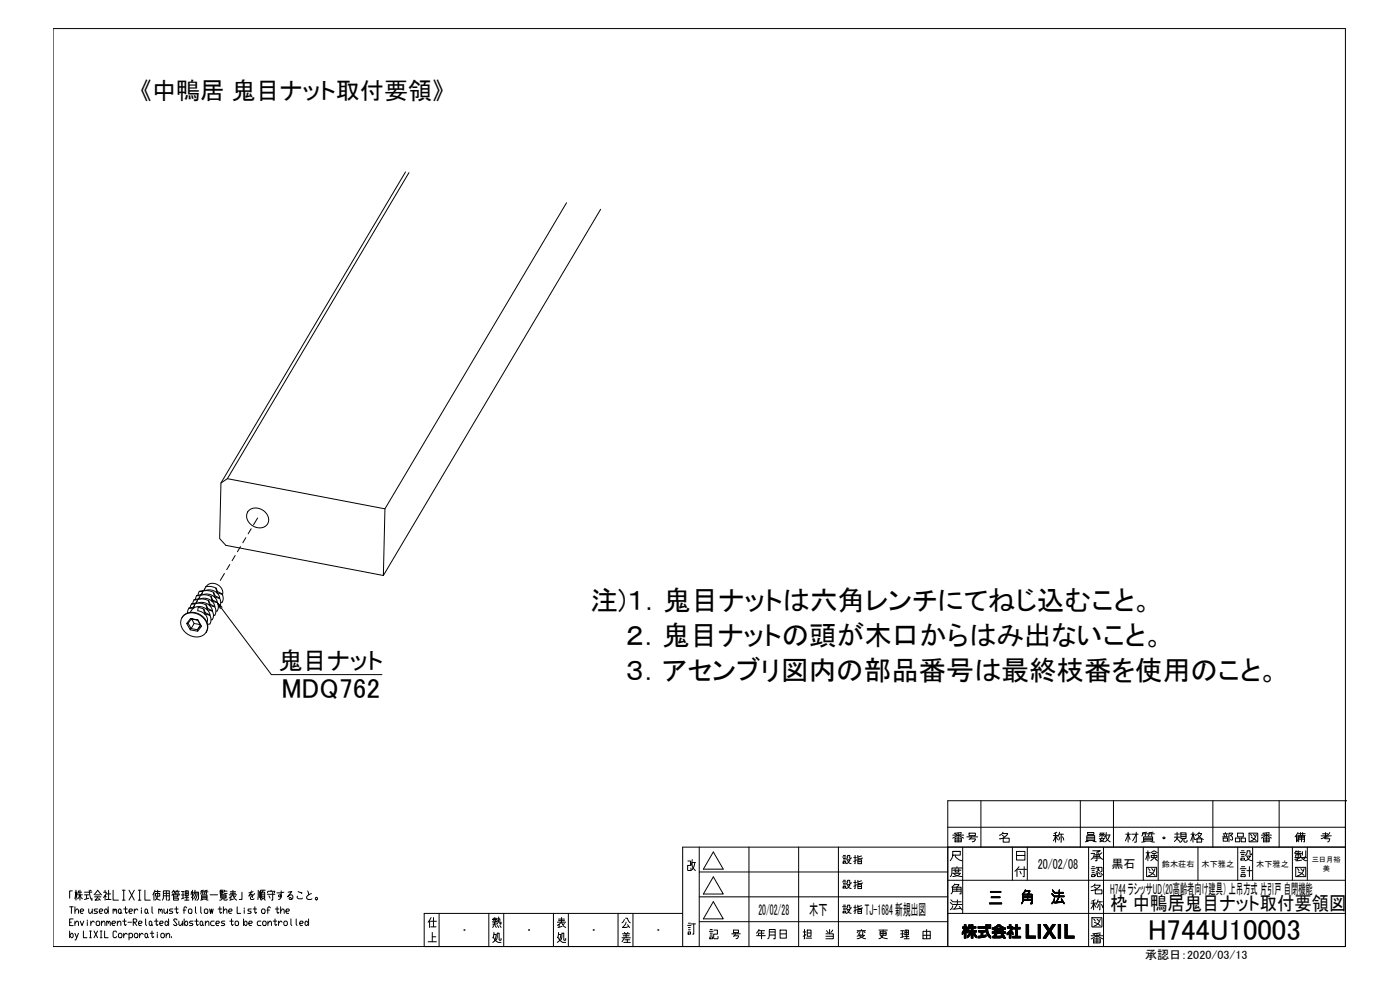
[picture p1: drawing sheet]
<svg xmlns="http://www.w3.org/2000/svg" width="841mm" height="594mm" viewBox="0 0 841 594" stroke-linecap="round" stroke-linejoin="round" font-family="sans-serif">
<!-- layer: TOS_WA -->
<g fill="none" stroke="#000" stroke-width=".6">
<path d="M32 17h776v552h-776zM569 497h239M589 481v28M649 481v28M669 481v28M729 481v28M768 481v28M808 481h-239v88v-60h239h-398v60M808 481h.1M808 481v88h-553v-20h155M413 517h2v3h-2v3h2v-2M416 519a5 5 0 0 0 2 4"/>
<path d="M416 518h2M416 516l-1 4M417 518v3l-2 2M420 509v60M429 512l5 10h-11zM450 509v60M480 509v60M504 509v60M578 509v40M608 509v20M611 511h5v6h-5zM611 514h5"/>
<path d="M617 509v20M654 509v60M663 509v60M687 509v20M696 509v20M720 509v20M744 509v20M752 509v20M776 509v20M785 509v20M43 535h-1v5M45 536h1"/>
<path d="M46 535v6M46 539v-3l-1 4M47 540l1-2 1 2M47 538h2M47 536h2M47 535v2M48 535v6M51 538h2M51 536h4M52 538v2M53 540h-2M54 535v4l1 2v-1"/>
<path d="M54 535h1M56 538l3-3 2 3M57 539h4M57 538h3M59 539l-2 2 3-1M59 540l1 1M62 536h2l-2 3M63 535v1M64 539l-1-1v3M64 537h2M65 535v5h-1h3M68 535v6h3"/>
<path d="M74 535h1M74 535v6M78 535l3 6M81 535l-3 6M83 535h2M84 535v6M87 535v6h3M92 536v2M93 535l-1 1v5M93 536h3M93 537h3v1h-3zM94 539l1 1 1 1"/>
<path d="M95 535a6 6 0 0 1-2 6M98 538h4M98 537h4M100 535v6M103 538l1-1h4l-1 1M104 535h2M104 538h3v1h-3zM104 540h3v1h-3zM104 535l-1 1M104 539v1M105 535v1M106 536v1"/>
<path d="M106 535h2M106 535v1M107 535v1M109 538h2M109 536h2M110 536v4M111 539l-2 1M111 539h2M111 535h2v3h-2zM111 537h2M112 535v6M115 536h1"/>
<path d="M115 536v2M116 535v6M116 538l-1 1M117 536h2v4l-1 1M117 535l-1 3M118 536l-2 4M118 536l-1 5M121 536h2M121 538h3v2h-3zM121 539h3M121 538h3M122 536v1"/>
<path d="M122 535h-1l-1 2M123 536h2M124 536v1M124 535h-1v2M126 537h5M132 536h2h-2M133 538h3v1h-3zM133 539h3M133 538h3M133 535v1M133 536v1M134 539l-1 1-1 1"/>
<path d="M134 535h-2v2h2M135 539v2h1v-1M135 535v1M135 537h1M135 535h1M138 539h1v1M138 538h4M138 536h4M138 537h4M140 538l2 3M140 535v3l-1 1M142 538l-1 1"/>
<path d="M145 536v4h-1M151 535l-2 3 2-1 1 2M152 536h-3M153 537l-3 2 1 1h2M155 535v5M156 535v4M156 535v5M157 535h2M157 536h2v4h-2zM157 538h2M157 537h2M158 540l-1 1"/>
<path d="M158 535v1M158 540l1 1M161 536v-1h4v1M161 537h4M162 538v1M163 535h.1M164 536v5h-1M169 535v3h-2h1h1v1l-2 1M171 536h-5M173 536h2l-2 3 1-1h1l1 2h-1h-1l1-1v1M179 538l-1 1 1 1h3M179 536h2v1"/>
<path d="M185 535v3M187 537a3 3 0 0 0-3 3h1h2M420 539h149M420 524h149M429 527l5 10h-11zM569 529h239M42 545h2M42 554h1M42 559v4M43 545v4M44 552h-2v4h2M45 547l2-1v3"/>
<path d="M45 555l2-2v3M45 545v4M45 553v3M48 547h2v-1h-1l-1 1 1 2h1M48 553l1 3 1-3M50 559v4h2M52 553h.1M52 554v2M53 546l1 3 1-2M54 559h1M54 559v4M55 553v3"/>
<path d="M55 546v3M56 559l3 4M57 554l-1-1-1 2M58 553h1l1 1-1 2h-1v-1zM59 546h-2l-1 1 3 1-1 1h-2M59 559l-3 4M60 547h1h1l-1-1h-1v1v2h1M60 559h1M61 559v4M61 555l2-2v3M61 553v3M63 559v4h2"/>
<path d="M63 546l2 1-1 2-1-1zM64 554l1-1v2M64 553v3M65 545v4M65 554l1-1v1v2M67 555h2v-1v-1h-1l-1 1v1l1 1h1M68 547v-1l1 1M68 546v3M69 547l1-1v1v2M70 560v-1h-2v1v3h2M70 555l2-2 1 3M70 553v3"/>
<path d="M72 546l1 1-1 2-1-1zM73 548v1M74 541h1M74 553h2M74 546h2M75 552v3v1l1-1M75 545v3l1 1v-1M77 554h2M78 547h1h1l-1-1h-1v1v1v1h1M80 554h2v-1v-1h-2v4M81 554l1 2M81 546v3"/>
<path d="M83 547l-1-1-1 1M83 541h2M83 555h2v-1v-1h-1l-1 1 1 2h1M85 545v1M85 547v2M87 552v3l1 1M88 546l1 1-1 2-1-1zM89 548v1M90 553l1 1v2l-1-1zM91 555l1 1M91 545v3l1 1M91 559v4h1"/>
<path d="M93 553h2M94 552v3v1l1-1M94 560v1M95 547l1-1v1M95 546v3M96 555h2v-1v-1h-1l-1 1 1 2h1M96 547l1-1v1v2M98 541v-1v-5h4v6h-1M99 546v3l2-2M100 553l1 2-1 1-1-1zM101 546v3M101 552v4"/>
<path d="M104 546h-2v1l2 1-1 1h-1M105 546h2M106 545v3v1l1-1M106 553v-1h-1l-1 1 2 2v1h-1l-1-1M107 553l1 3 2-1M110 553v3M110 547h2M111 552v4M111 541h2M112 553l1 1-1 2-1-1zM112 545h-1v4M114 546h1v1v2h-1l-1-1z"/>
<path d="M116 553h-2v1l2 1-1 1h-1M117 553h2M117 545v3l1 1M118 552v3l1 1v-1M121 545v3v1M121 553l1 1-1 2-1-1zM122 540l-2 1M122 555v1M123 546h1l1 1-1 2h-1v-1zM123 555l2-2v3M123 553v3M124 540l1 1"/>
<path d="M126 546v3l1-3 1 3v-3M129 553h-2v1v2h2M130 555h1l1-1-1-1h-1v1v2h1M131 546h2M132 545v3l1 1v-1M134 547l2-1v3M134 545v4M135 553h-2v1v1h2v1h-2M137 547h2h1l-1-1h-1l-1 1v1l1 1h1M138 553h2M139 552v3l1 1v-1M140 540l-2 1"/>
<path d="M142 553h1v1v2h-1l-1-1zM142 545v4h3M146 552v4M147 545v1M147 547v2M147 553l1 1v2l-2-1zM149 555h2l1-1-1-1h-1l-1 1 1 2h1M151 546h-2v1l2 1-1 1h-1M152 546h2M153 545v3l1 1v-1M157 553h-2v1v2h2M158 546h1v1v2h-1l-1-1z"/>
<path d="M158 553h1l1 1-1 2h-1v-1zM160 547h2M161 555l2-2v3M161 553v3M162 545h-1v4M164 553h2M165 552v3l1 1v-1M165 546h3M166 545v3l1 1 1-1M167 553v3M169 547l1-1 1 3M169 545v4"/>
<path d="M169 554l-1-1-1 2M171 553h1l1 1-1 2h-1v-1zM172 547h1h1l-1-1h-1v1v2h1M175 552v3v1M178 552v3v1M180 555h2v-1v-1h-1l-1 1 1 2h1M184 553l1 2-1 1-1-1zM185 552v4M258 553l-1 1M259 553h3M259 557h3M259 551l-1 2v4"/>
<path d="M260 551v6M264 549v20M279 559h.1M294 549v20M296 554h2M296 552h2M297 556l-1 1M297 552l-1 2M297 554v1M297 551v1h-1h3M297 556l1 1M298 552v1h1"/>
<path d="M298 555l-2 1M299 552h1v3l1-1M299 553l1 1M299 556l1 1M300 551v2l-1 2M300 556l1 1M303 549v20M318 559h.1M332 549v20M335 556l1-1v2M335 554h5M336 552h3"/>
<path d="M336 553h3M337 554l2 2 1 1M337 551v3l-1 1M338 556l-3 1M339 555h-1M341 549v20M356 559h.1M371 549v20M375 552l-1 2M376 552h1l2 2M376 554l-2 3 4-1M377 555l1 2"/>
<path d="M380 549v20M395 559h.1M413 556h2M413 560h2v1h-2zM414 558h1M414 557h1M414 555h1M415 555h3M417 555v6h-1M420 554h149M429 542l5 10h-11zM569 549h239"/>
<path d="M578 560v1M578 557v1M579 557v1M579 559v2M579 559v1M579 558v2M579 557v3M579 555h1v2h1v1h-1l1 1v1h-1v4h-1v-4l-1 1 1-3h-1v-1h1zM579 555v9M580 555v9M580 557v1M580 558v2"/>
<path d="M581 557v1M581 558v2M581 559v1M581 557v2M582 557v2M582 559v1M582 557v1M582 556h1v1v-2h1v2h2v1h-2v1h3v1h-2l2 2v1l-3-3v4h-1v-4l-2 3v-1l2-2h-2v-1h2v-1h-1l-1 1zM582 556v2M583 556v2M583 559v3M583 556h.1"/>
<path d="M583 557v1M583 559v2M584 555v9M585 557v1M585 559v2M585 559v3M586 557v1M586 559v1M587 559v1M588 557h4v-2h1v2h2v1h-2l2 6-2-3-1-3h-4zM588 557v1M588 559h4v1h-2v2h2v1h-4v-1h1v-2h-1z"/>
<path d="M588 559v1M589 557v1M589 559v1M589 559v4M590 557v1M590 559v4M591 557v1M591 559v1M592 557v1M592 559v1M592 555v4M592 555v5"/>
<path d="M593 555v5M593 555v6M593 555v7M593 557v1M593 558v4M594 557v1M594 556h1h-1zM594 556h.1M595 556h.1M595 557v1M596 557l3-1h2l3 1v1l-7 1v-1h-1zM596 560h8v1h-5l-1 1h4l-1-1h2l1 3h-1l-1-1h-6v-1h1l1-1h-2z"/>
<path d="M596 560v1M596 557v1M597 557v1M597 560v1M597 557v2M598 557v2M598 560v1M598 558l2-2 2 2zM598 560v3M598 556v2M598 558v1M598 560v2"/>
<path d="M599 556v2M599 558v1M599 560v2M599 556v1M599 560v1M600 556v1M600 558v1M600 560v1M600 556h.1M601 556v1M601 558v1M601 560v1"/>
<path d="M602 556v2M602 558v1M602 560v1M602 557v2M603 557v2M603 560v1M603 557v1M604 557v1M604 560v1M605 557v1M606 557v1M606 560v1"/>
<path d="M606 559v2M606 555h1v2h1v2l1 1v1l-2-1v4h-1v-3l-1 1v-2l2-2h-2v-1h1zM606 555v3M606 559v5M607 555v3M607 559v5M607 558v6M607 555v9M607 557v3M608 557v4M608 557v2M608 559v2"/>
<path d="M608 560v1M608 557v1M609 557v1M610 557v1M610 555h1v2h2v1h-2v4h2v1h-5v-1h2v-4h-1v-1h1zM610 555v8M611 555v8M611 557v1M612 557v1M613 557v1M616 555h2v7h4v2h-6zM616 555v9"/>
<path d="M617 555v9M618 555v9M624 555h1v9h-1zM624 555v9M625 555v9M627 555h2l1 3 2-3h2l-3 4 3 5h-2l-2-4-2 4h-1l3-5zM627 555h.1M627 555v1M628 555v2M628 555v3M629 555v3M629 556v2"/>
<path d="M629 556v3M629 560v2M629 557v2M630 557v5M630 557v4M630 558v3M630 558v2M631 558v3M631 557v4M631 557v5M631 557v2M631 560v2"/>
<path d="M632 556v3M632 560v2M632 556v2M632 555v3M633 555v2M633 555v1M634 555v1M634 555h.1M636 555h1v9h-1zM636 555v9M637 555v9M640 555h1v7h4v2h-5z"/>
<path d="M640 555v9M641 555v9M43 561h1l-1 2-1-1zM45 561l1 2M47 561l-1 4h-1M54 563h1M60 563h1M72 561h1v2h-1h-1zM74 561v2M76 561h-1l-1 1M78 561h1h1l-1 2h-1M78 561v4"/>
<path d="M81 561h1h1l-1 2h-1zM84 561v2M86 561h-1l-1 1M88 561h1l-1 2h-1zM89 563h.1M90 561h2M94 561v2M97 561h1h1l-1 2h-1zM100 562l1-1 1 2M100 561v2M103 563h.1M257 566h5"/>
<path d="M260 563h2M260 560v6M296 563l1 2 2 1h2M297 561h1l-1 4-1 1M297 560l-1 3M301 564v1h-1v-4h-1l-1 3v1M335 563l1 2 2 1h2M336 561h1l-1 4-1 1M336 560l-1 3M340 564v1h-1v-4h-1l-1 3v1M374 563h5M374 561h4"/>
<path d="M374 562h4M375 566h4M375 563l-1 3M375 560l1 1M375 564h3M376 561v2M377 564v2M377 560l-1 1M581 562v1M582 562v1M582 561v2M582 561v1"/>
<path d="M582 560v2M586 561v1M586 561v2M586 562v1M587 562v1M588 562v1M589 562v1M591 562v1M592 562v1M594 560v2M594 561v2M594 562v1"/>
<path d="M595 562v1M595 562v2M596 562v1M597 562v1M597 561v2M598 561v2M598 562v1M599 562v1M600 562v1M601 562v1M602 561v1M602 562v1"/>
<path d="M602 561v2M603 561v2M603 562v2M603 563v1M604 563v1M605 560v2M605 560v1M608 562v1M609 562v1M610 562v1M611 562v1M612 562v1"/>
<path d="M613 562v1M618 562v2M619 562v2M620 562v2M621 562v2M622 562v2M627 563v1M627 562v2M628 562v2M628 561v3M628 561v2M629 561v2"/>
<path d="M629 560v3M632 560v3M632 561v2M633 561v3M633 562v2M634 563v1M641 562v2M642 562v2M643 562v2M644 562v2M645 562v2"/>
<circle cx="190" cy="540" r=".7"/>
</g>
<!-- layer: TOS_S1 -->
<g fill="none" stroke="#000" stroke-width=".6">
<path d="M244 103l-111 187-1 34 4 4 94 18M246 104l-109 184-4 2M340 122l-109 184-94-18M361 126l-131 220 1-40M150 307a7 7 0 0 1 8 0 7 7 0 0 1 3 8 7 7 0 0 1-9 1 7 7 0 0 1-3-9zM118 358l-1 2M120 360h-3h2M120 355l-1 3M120 359l-1 1M120 360l3-1 3 1 2 2 1 3M121 357l-3 1h2M121 356v1"/>
<path d="M122 357h3l3 1 2 2 1 2M123 355h-3h2M123 354l-1 1M123 355l3-1 3 1 2 2 1 2M124 352a6 6 0 0 1 7-1 6 6 0 0 1 3 6M127 358l-4-1a2.5 2.5 0 0 0-4 3M128 356l-4-1a2.4 2.4 0 0 0-3 2M129 359h3M129 358v1l-1-3 1 1a3 3 0 0 0 3 2M130 353l-3-1a2.6 2.6 0 0 0-4 1v2M130 353a5 5 0 0 0 3 4l-3-1 1-1M130 353v3"/>
<path d="M132 359l1 4-1 1-1 1M133 357l1 3-1 2M109 371a9 9 0 0 1 9-3 9 9 0 0 1 7 7v2l-1 3M110 370a9 9 0 0 1 11 0 9 9 0 0 1 3 10 9 9 0 0 1-11 1 9 9 0 0 1-4-10zM113 365v3M114 368l3-3 4-1 3 2 2 4M114 372h5zM114 372l-2 3M115 372l-2 2M115 363l-1 2M115 372l2 3-2 3-2-4-1 1 2 3h1h4l1-3M117 360l-1 3"/>
<path d="M117 375h3M117 364l-1 1M118 362l-3 1h2M118 361v1M119 373l2 3-2 3M119 362h3l3 1 2 2 1 2M119 372l2 4M121 376l-2 2v1l-5-1M122 366l-3-1v2l3 1 2 2 1 2-1 2M122 366l1 1a3 3 0 0 0 3 2M122 366l1 3v-1M123 369h3"/>
<path d="M124 363l-4-1a1.9 1.9 0 0 0-3 1v1a2.2 2.2 0 0 1-3 1h2M124 363v3h1M124 363v1a3 3 0 0 0 3 3M124 366l3 1M125 361l-3-1a2.6 2.6 0 0 0-3 0 2.6 2.6 0 0 0-1 2M126 369h.1M126 369l1 4-1 2h-1M126 363v1l-1-3a5 5 0 0 0 4 3h-3M127 361l3 1M127 367l1 3v2h-1M128 360l-1 1v-3v1a3 3 0 0 0 3 3M129 364l1 4-1 2h-1"/>
<path d="M130 362l1 3-1 2"/>
</g>
<!-- layer: TOS_M1 -->
<path d="M151 318l-2 3M155 311l-3 4M138 339l-2 3M141 334l-2 3M144 328l-1 3M148 323l-2 3M135 344l-3 5" fill="none" stroke="#000" stroke-width=".6"/>
<!-- layer: 0 -->
<path d="M131 362l32 43h66M133 365l-2-3 1 4" fill="none" stroke="#000" stroke-width=".6"/>
<text font-size="17.4" x="690" y="565">H744U10003</text>
<g font-size="16.5">
<text x="355" y="367">注)１．鬼目ナットは六角レンチにてねじ込むこと。</text>
<text x="376" y="387">２．鬼目ナットの頭が木口からはみ出ないこと。</text>
<text x="376" y="409">３．アセンブリ図内の部品番号は最終枝番を使用のこと。</text>
<text x="169" y="419">MDQ762</text>
</g>
<g font-size="14.5">
<text x="84" y="59">《中鴨居 鬼目ナット取付要領》</text>
<text x="168" y="402">鬼目ナット</text>
</g>
<text font-size="12.3" x="593" y="544">三 角 法</text>
<text font-size="11.6" x="667" y="547">枠 中鴨居鬼目ナット取付要領図</text>
<g font-size="10.1">
<text x="654" y="518">承</text>
<text x="687" y="518">検</text>
<text x="744" y="518">設</text>
<text x="777" y="518">製</text>
<text x="570" y="528">度</text>
<text x="609" y="528">付</text>
<text x="654" y="528">認</text>
<text x="744" y="528">計</text>
<text x="570" y="548">法</text>
<text x="654" y="548">称</text>
<text x="654" y="568">番</text>
</g>
<g font-size="9.7">
<text x="571" y="507">番号</text>
<text x="599" y="507">名 称</text>
<text x="651" y="507">員数</text>
<text x="675" y="507">材質・規格</text>
<text x="733" y="507">部品図番</text>
<text x="777" y="507">備 考</text>
<text x="570" y="518">尺</text>
<text x="688" y="528">図</text>
<text x="777" y="528">図</text>
<text x="570" y="538">角</text>
<text x="654" y="538">名</text>
<text x="655" y="558">図</text>
<text x="425" y="565">記 号</text>
<text x="453" y="565">年月日</text>
<text x="481" y="565">担 当</text>
<text x="514" y="565">変 更 理 由</text>
</g>
<g font-size="9.3">
<text x="456" y="549">20/02/28</text>
<text x="486" y="549">木下</text>
<text x="520" y="550">TJ-1684 新規出図</text>
</g>
<g font-size="8.8">
<text x="505" y="520">設指</text>
<text x="505" y="535">設指</text>
<text x="505" y="550">設指</text>
</g>
<g font-size="8.7">
<text x="623" y="522">20/02/08</text>
<text x="667" y="537">H744 ラシッサUD（20高齢者向け建具） 上吊方式 片引戸 自閉機能</text>
</g>
<g font-size="7.2">
<text x="668" y="521">黒石</text>
<text x="688" y="576">承認日：2020/03/13</text>
</g>
<g font-size="4.9">
<text x="698" y="521">鈴木荘右</text>
<text x="722" y="521">木下雅之</text>
<text x="755" y="521">木下雅之</text>
</g>
<g font-size="4.3">
<text x="788" y="518">三日月裕</text>
<text x="795" y="523">美</text>
</g>
</svg>
